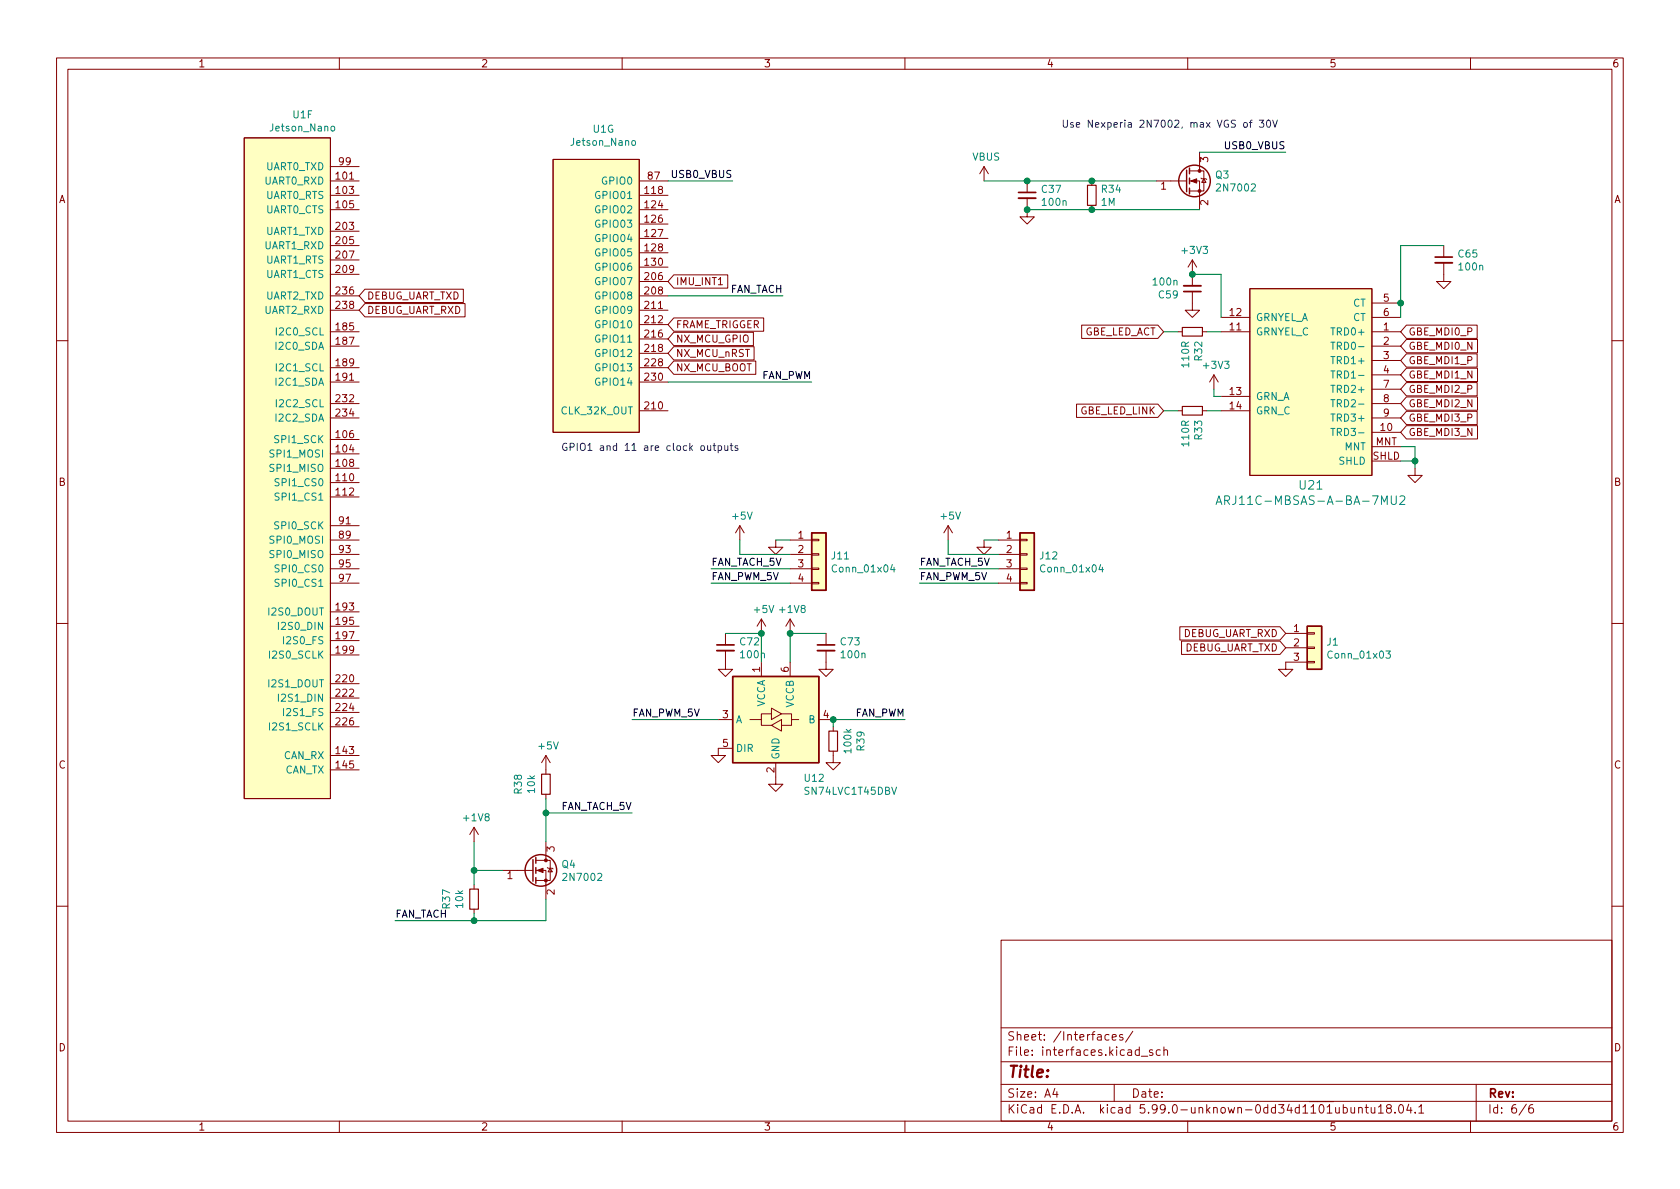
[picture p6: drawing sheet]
<svg xmlns="http://www.w3.org/2000/svg" width="297mm" height="210mm" viewBox="0 0 297 210" stroke-linecap="round" stroke-linejoin="round" font-family="sans-serif">
<g fill="none" stroke="#840000" stroke-width=".18">
<path d="M10 10.2h277v190.1h-277zM12 12.2h273v186.1h-273zM60 10.2v2M110 10.2v2M160 10.2v2M210 10.2v2M260 10.2v2M43.2 24.4h15.2v116.8h-15.2zM58.4 32h5.1M58.4 34.5h5.1M58.4 37.1h5.1M58.4 29.5h5.1"/>
<path d="M97.8 28.2h15.2v48.2h-15.2zM113 32h5.1M113 34.5h5.1M113 37.1h5.1M113 39.6h5.1M174 29.5l-.8 1.2M174 29.5v2.5M174 29.5l.8 1.2M181.6 35v3.3h1.3l-1.3 1.3-1.3-1.3h1.3M181.6 32v2M193 32v.8M193 36.3v.8"/>
<path d="M204.5 32h5.3M210.3 32h1.8v5.1M210.3 30.2h2.6v3.6h-2.6M212.1 26.9v3.3M212.3 31.5l.2 .1h.7l.2 .1M212.9 31.6l.3 .7h-.7zM58.4 58.7h5.1M58.4 40.9h5.1M58.4 43.4h5.1M58.4 46h5.1M58.4 48.5h5.1M58.4 52.3h5.1"/>
<path d="M58.4 54.9h5.1M64.5 53.7h17.7v2.3h-17.7l-1-1.1zM64.5 51.1h17.4v2.4h-17.4l-1-1.2zM113 52.3h5.1M113 54.9h5.1M113 42.2h5.1M113 44.7h5.1M113 47.2h5.1M113 49.8h5.1M113 57.4h5.1M113 59.9h5.1M119.1 58.8h14.1v2.3h-14.1l-1-1.2z"/>
<path d="M119.1 48.6h9.6v2.4h-9.6l-1-1.2zM119.1 56.2h15.9v2.4h-15.9l-1-1.2zM191.2 57.5h13.5l1 1.2-1 1.1h-13.5zM208.3 58.7h.7M210.8 51.6v3.3h1.3l-1.3 1.2-1.3-1.2h1.3M210.8 46l-.7 1.2M210.8 46v4.5M210.8 46l.8 1.2M212.6 58.7h.8M215.9 58.7h5.1M215.9 56.1h5.1M221 51h21.6v33.1h-21.6z"/>
<path d="M242.6 58.7h5M242.6 56.1h5M242.6 53.6h5M248.7 57.5h12.5v2.3h-12.5l-1.1-1.1zM255.3 46.5v3.3h1.2l-1.2 1.2-1.3-1.2h1.3M255.3 43.4v2.1M10 60.2h2M58.4 77.7h5.1M58.4 61.2h5.1M58.4 65h5.1M58.4 67.6h5.1M58.4 71.4h5.1"/>
<path d="M58.4 73.9h5.1M113 65h5.1M113 67.6h5.1M113 72.6h5.1M113 62.5h5.1M119.1 63.8h14.5v2.4h-14.5l-1-1.2zM119.1 61.3h14.2v2.4h-14.2l-1-1.2zM190.3 71.5h14.4l1 1.1-1 1.2h-14.4zM208.3 72.6h.7M212.6 72.6h.8M214.6 66.3l-.7 1.3M214.6 66.3v2.5"/>
<path d="M214.6 66.3l.8 1.3M215.9 70.1h5.1M215.9 72.6h5.1M242.6 61.2h5M242.6 71.4h5M242.6 73.9h5M242.6 76.4h5M242.6 63.7h5M242.6 66.3h5M242.6 68.8h5M242.6 79h5M248.7 70.2h12.5v2.3h-12.5l-1.1-1.1z"/>
<path d="M248.7 67.7h12.5v2.3h-12.5l-1.1-1.2zM248.7 72.7h12.5v2.4h-12.5l-1.1-1.2zM248.7 75.3h12.5v2.3h-12.5l-1.1-1.2zM248.7 60h12.5v2.4h-12.5l-1.1-1.2zM248.7 62.6h12.5v2.3h-12.5l-1.1-1.2zM248.7 65.1h12.5v2.4h-12.5l-1.1-1.2zM285 60.2h2M58.4 80.3h5.1M58.4 82.8h5.1M58.4 85.3h5.1M58.4 87.9h5.1M58.4 95.5h5.1"/>
<path d="M58.4 93h5.1M58.4 98h5.1M130.8 93l-.8 1.2M130.8 93v2.5M130.8 93l.8 1.2M137.2 95.5v1.3h1.2l-1.2 1.2-1.3-1.2h1.3M139.7 95.5h3.8M139.7 98h3.8M143.5 95.4h1.3v.2h-1.3zM143.5 97.9h1.3v.3h-1.3zM167.6 93l-.7 1.2M167.6 93v2.5"/>
<path d="M167.6 93l.8 1.2M174 95.5v1.3h1.3l-1.3 1.2-1.3-1.2h1.3M176.5 95.5h3.8M176.5 98h3.8M180.3 95.4h1.3v.2h-1.3zM180.3 97.9h1.3v.3h-1.3zM242.6 81.5h5M250.2 82.8v1.3h1.3l-1.3 1.2-1.3-1.2h1.3M10 110.2h2M58.4 108.2h5.1M58.4 110.7h5.1M58.4 113.3h5.1"/>
<path d="M58.4 115.8h5.1M58.4 100.6h5.1M58.4 103.1h5.1M128.3 115.1v3.3h1.2l-1.2 1.2-1.3-1.2h1.3M128.3 112v2M134.6 109.5l-.7 1.2M134.6 109.5v2.5M134.6 117.1v2.5M134.6 109.5l.8 1.2M139.7 109.5l-.8 1.2M139.7 109.5v2.5M139.7 117.1v2.5"/>
<path d="M139.7 109.5l.8 1.2M139.7 100.6h3.8M139.7 103.1h3.8M143.5 103h1.3v.2h-1.3zM143.5 100.5h1.3v.2h-1.3zM146 115.1v3.3h1.3l-1.3 1.2-1.2-1.2h1.2M146 112v2M176.5 100.6h3.8M176.5 103.1h3.8M180.3 103h1.3v.2h-1.3zM180.3 100.5h1.3v.2h-1.3zM208.6 110.8h17.7l1 1.2-1 1.2h-17.7z"/>
<path d="M208.9 113.4h17.4l1 1.1-1 1.2h-17.4zM227.3 112h3.8M227.3 114.5h3.8M231.1 117h1.3v.2h-1.3zM231.1 111.9h1.3v.2h-1.3zM231.1 114.4h1.3v.3h-1.3zM231.1 117.1h-3.8v1.3h1.3l-1.3 1.2-1.2-1.2h1.2M285 110.2h2M58.4 133.6h5.1M58.4 136.1h5.1M58.4 120.9h5.1M58.4 123.4h5.1"/>
<path d="M58.4 126h5.1M58.4 128.5h5.1M96.5 133.6l-.7 1.3M96.5 133.6v3.3M96.5 133.6l.8 1.3M127 127.2h2.5M129.5 132.3h-2.5v1.3h1.3l-1.3 1.3-1.3-1.3h1.3M132.6 127.2h2v1.1h1.8M136.4 126.2h-1.8v1M136.4 125.2l1.8 1-1.8 1zM136.4 128.3l1.8-1.1v2.1zM137.2 134.9v3.8h1.2l-1.2 1.2-1.3-1.2h1.3"/>
<path d="M138.2 126.2h1.8v1h1.2M140 127.2v1.1h-1.8M144.8 127.2h2.5M147.3 132.8v2.1h1.3l-1.3 1.2-1.3-1.2h1.3M147.3 128.5v.8M83.8 146.3l-.7 1.3M83.8 146.3v2.5M83.8 156.5v.7M83.8 146.3l.8 1.3M88.9 153.9h5.3M94.7 153.9h1.8v5.1M94.7 152.1h2.6v3.6h-2.6"/>
<path d="M96.5 140.5v.7M96.5 148.8v3.3M96.8 153.4l.1 .1h.8l.1 .2M97.3 153.5l.4 .7h-.8zM10 160.2h2M83.8 160.8v.7M177 166.3h108v32h-108zM285 160.2h2M60 198.3v2M110 198.3v2M160 198.3v2M177 194.8h108"/>
<path d="M177 191.8h108M177 187.8h108M177 181.8h108M186.5 192.5l-.4 1h1M186.9 193v1M196.1 183l-.5-.1-.2 .3v.4l.1 .3h.6M196.6 183.4l.8-.1-.1-.3-.4-.1-.3 .2 .1 .8h.6M197 191.8v3M198.5 183l-.4-.1-.2 .2 .1 .3 .5 .1v.4h-.6M200.3 182.4l-1.3 1.9M201.8 186.8h1.1M203.8 185.7l-.4-.1-.2 .2 .1 .3 .5 .1v.4h-.6"/>
<path d="M205.1 185.7l-.4-.1-.3 .3v.4l.2 .3h.5M205.8 185.8l.2-.2 .4 .1v.9M205.8 185.1v1.5M210 198.3v2M237.5 195.9l.4-.1 .3 .3v.4l-.1 .3h-.6M238.9 195.8v1h.4l.2-.1M239.5 195.8v1M240.2 196l.2-.2 .4 .1 .1 .9M240.2 195.8v1M241.4 195.8h.5M241.6 195.3v1.3l.3 .2M242.4 195.8l.1 1h.4l.2-.1"/>
<path d="M243.1 195.8v1M243.7 195.8l.4-.5v1.5M243.7 196.8h.9M245.4 196l-.3-.3 .1-.2 .2-.2 .5 .1 .1 .2-.1 .2-.6 .2-.2 .3 .1 .4 .2 .1h.3l.3-.3-.1-.4-.2-.1M246.6 196.7v.1M247.5 195.4l.1-.1a.81 .81 0 0 1 .6 .7 .81 .81 0 0 1-.3 .8h-.1a.81 .81 0 0 1-.6-.6 .81 .81 0 0 1 .3-.8zM249.1 195.3l-.4 1h.9M249.4 195.8v1M250.2 196.7v.1M250.9 195.8l.4-.5v1.5M250.9 196.8h.8M260 198.3v2"/>
<path d="M261 191.8v6.5M269.9 195.3l-1.3 1.9M271 195.3a.6 .6 0 0 0-.7 .7v.5l.1 .3h.5l.2-.1 .1-.5-.2-.2-.4-.1-.3 .3"/>
</g>
<path d="M180.1 35h3M209.3 50.5h3M253.7 46.5h3.1M126.7 115.1h3.1M144.5 115.1h3.1" fill="none" stroke="#840000" stroke-width=".33"/>
<path d="M180.1 34h3M209.3 51.6h3M253.7 45.5h3.1M126.7 114h3.1M144.5 114h3.1" fill="none" stroke="#840000" stroke-width=".3"/>
<path d="M192.3 32.8h1.5v3.5h-1.5zM209 57.9h3.6v1.5h-3.6zM209 71.9h3.6v1.5h-3.6zM95.8 136.9h1.5v3.6h-1.5zM146.6 129.3h1.5v3.5h-1.5zM83.1 157.2h1.5v3.6h-1.5z" fill="none" stroke="#840000" stroke-width=".2"/>
<g fill="none" stroke="#840000" stroke-width=".25">
<path d="M209.8 30.1v3.8M210.3 29.7v1M210.3 31.5v1M210.3 33.3v1M143.5 94.2h2.5v10.2h-2.5zM180.3 94.2h2.6v10.2h-2.6zM129.5 119.6h15.3v15.3h-15.3zM231.1 110.7h2.6v7.7h-2.6zM94.2 152v3.8M94.7 151.6v1M94.7 153.4v1M94.7 155.2v1"/>
<circle cx="211.2" cy="32" r="2.79"/>
<circle cx="95.6" cy="153.9" r="2.79"/>
</g>
<g fill="#840000" stroke="#840000" stroke-width=".18">
<path d="M95 153.9l1-.4v.8z"/>
<path d="M210.6 32l1-.4v.8z"/>
<circle cx="96.5" cy="155.7" r=".25"/>
<circle cx="96.5" cy="152.1" r=".25"/>
<circle cx="212.1" cy="33.8" r=".25"/>
<circle cx="212.1" cy="30.2" r=".25"/>
</g>
<g fill="#ffffc2" stroke="#ffffc2" stroke-width=".18">
<path d="M43.2 24.4h15.2v116.8h-15.2z"/>
<path d="M180.3 94.2h2.6v10.2h-2.6z"/>
<path d="M143.5 94.2h2.5v10.2h-2.5z"/>
<path d="M129.5 119.6h15.3v15.3h-15.3z"/>
<path d="M221 51h21.6v33.1h-21.6z"/>
<path d="M97.8 28.2h15.2v48.2h-15.2z"/>
<path d="M231.1 110.7h2.6v7.7h-2.6z"/>
</g>
<g fill="none" stroke="#008484" stroke-width=".18">
<path d="M58.6 22.4l.2-.1 .3 .1 .1 .5-.1 .2-.3 .1-.2-.2zM111.8 25l.1-.1 .4 .1 .1 .5-.2 .1-.3 .1-.1-.1zM235.3 75.8h.7M235.3 60.5h.7M235.3 65.6h.7M235.3 70.7h.7M235.7 60.5v1.3M235.7 65.6v1.3M235.7 70.7v1.2M235.7 75.8v1.2M157.8 99.8l-.3 .9h.8M194.6 99.8l-.3 .9h.8"/>
<path d="M215 89.2l.5-1.5 .5 1.5M215.2 88.8h.7M216.5 88.5l.8-.1 .1-.2-.1-.4-.2-.1h-.6v1.5M246 87.7v1.2l.3 .3 .4-.1 .2-.2v-1.2M247.5 87.8l.6-.1 .2 .1 .1 .3-.9 1.1h.9M49.2 110v1.3M158.1 100.3v.9M194.9 100.3v.9M245 115.1h.8l-.4 .5 .4 .1v.6l-.2 .1-.6-.1M49.2 122.7v1.3"/>
</g>
<path d="M188 21.2v1.1l.2 .2h.3l.2-.2v-1.1M189.8 21.7h-.3l-.2 .1v.2l.5 .1v.3h-.5M190.3 22.1l.6-.1-.1-.3h-.3l-.2 .1 .1 .6h.4M193.1 21.2v1.3l-.7-1.3v1.3M225 21.2l.4 1.3 .5-1.3M100.2 78.4a.59 .59 0 0 0-.7 .6 .59 .59 0 0 0 .7 .6l.1-.5h-.3M100.8 79.1l.6-.1 .1-.2v-.3l-.7-.1v1.3M102.1 78.4v1.3M102.7 78.6l.2-.2a.43 .43 0 0 1 .6 .4v.4a.42 .42 0 0 1-.5 .5 .42 .42 0 0 1-.4-.5zM130.4 78.9l-.3-.1-.2 .2 .1 .2 .4 .1v.3h-.5" fill="none" stroke="#0000c2" stroke-width=".18"/>
<g fill="none" stroke="#008400" stroke-width=".18">
<path d="M118.1 32h11.4M174 32h30.5M181.6 37.1h30.5M212.1 26.9h15.2M118.1 52.3h20.3M205.7 58.7h2.6M210.8 48.5h5.1v7.6M213.4 58.7h2.5M255.3 43.4h-7.7v12.7M118.1 67.6h25.4M205.7 72.6h2.6M213.4 72.6h2.5"/>
<path d="M214.6 68.8v1.3h1.3M247.6 79h2.6v3.8M130.8 95.5v2.5h8.9M137.2 95.5h2.5M167.6 95.5v2.5h8.9M174 95.5h2.5M247.6 81.5h2.6M125.7 103.1h14M125.7 100.6h14M128.3 112h6.3v5.1M146 112h-6.3v5.1M162.6 103.1h13.9"/>
<path d="M162.6 100.6h13.9M111.8 127.2h15.2M160 127.2h-12.7v1.3M83.8 148.8v7.7M83.8 153.9h5.1M96.5 159v3.8h-26.7M96.5 141.2v7.6M96.5 143.8h15.3M83.8 161.5v1.3"/>
</g>
<g fill="#008400" stroke="#008400" stroke-width=".18">
<circle cx="250.2" cy="81.5" r=".51"/>
<circle cx="247.7" cy="53.6" r=".51"/>
<circle cx="83.8" cy="153.9" r=".51"/>
<circle cx="83.8" cy="162.8" r=".51"/>
<circle cx="96.5" cy="143.8" r=".51"/>
<circle cx="147.3" cy="127.2" r=".51"/>
<circle cx="181.6" cy="32" r=".51"/>
<circle cx="181.6" cy="37.1" r=".51"/>
<circle cx="193" cy="32" r=".51"/>
<circle cx="193" cy="37.1" r=".51"/>
<circle cx="210.8" cy="48.5" r=".51"/>
<circle cx="134.6" cy="112" r=".51"/>
<circle cx="139.7" cy="112" r=".51"/>
</g>
<text font-size="2.8" fill="#840000" x="178" y="190.6">Title:</text>
<g font-size="2.1" fill="#008484">
<text x="217.3" y="89.3">ARJ11C-MBSAS-A-BA-7MU2</text>
<text x="229.8" y="86.6">U21</text>
</g>
<g font-size="2.1" fill="#840000">
<text x="178" y="184">Sheet: /Interfaces/</text>
<text x="178" y="186.7">File: interfaces.kicad_sch</text>
<text x="178" y="196.9">KiCad E.D.A. kicad 5.99.0-unknown-0dd34d1101ubuntu18.04.1</text>
<text x="178" y="194.1">Size: A4</text>
<text x="200" y="194.1">Date:</text>
<text x="263" y="194.1">Rev:</text>
<text x="263" y="196.9">Id: 6/6</text>
</g>
<g font-size="1.8" fill="#840000">
<text x="35" y="11.9">1</text>
<text x="85" y="11.9">2</text>
<text x="135" y="11.9">3</text>
<text x="185" y="11.9">4</text>
<text x="235" y="11.9">5</text>
<text x="285" y="11.9">6</text>
<text x="60" y="29.2">99</text>
<text x="213.6" y="28.7" transform="rotate(-90 213.6 28.7)">3</text>
<text x="10.3" y="35.9">A</text>
<text x="59.5" y="31.7">101</text>
<text x="59.5" y="34.3">103</text>
<text x="114.1" y="34.3">118</text>
<text x="114.6" y="31.7">87</text>
<text x="205.2" y="33.5">1</text>
<text x="285.3" y="35.9">A</text>
<text x="59.5" y="36.8">105</text>
<text x="59.5" y="40.6">203</text>
<text x="114.1" y="36.8">124</text>
<text x="114.1" y="39.4">126</text>
<text x="114.1" y="41.9">127</text>
<text x="213.6" y="36.3" transform="rotate(-90 213.6 36.3)">2</text>
<text x="59.5" y="43.2">205</text>
<text x="59.5" y="45.7">207</text>
<text x="114.1" y="44.4">128</text>
<text x="114.1" y="47">130</text>
<text x="59.5" y="48.3">209</text>
<text x="59.5" y="52.1">236</text>
<text x="64.8" y="53">DEBUG_UART_TXD</text>
<text x="114.1" y="49.5">206</text>
<text x="114.1" y="52.1">208</text>
<text x="119.4" y="50.4">IMU_INT1</text>
<text x="244.6" y="53.3">5</text>
<text x="59.5" y="58.4">185</text>
<text x="59.5" y="54.6">238</text>
<text x="64.8" y="55.5">DEBUG_UART_RXD</text>
<text x="114.1" y="54.6">211</text>
<text x="114.1" y="57.1">212</text>
<text x="114.1" y="59.7">216</text>
<text x="119.4" y="58">FRAME_TRIGGER</text>
<text x="191.4" y="59.3">GBE_LED_ACT</text>
<text x="217.5" y="58.4">11</text>
<text x="217.5" y="55.9">12</text>
<text x="244.6" y="58.4">1</text>
<text x="244.6" y="55.9">6</text>
<text x="249" y="59.3">GBE_MDI0_P</text>
<text x="59.5" y="61">187</text>
<text x="59.5" y="64.8">189</text>
<text x="114.1" y="62.2">218</text>
<text x="114.1" y="64.8">228</text>
<text x="119.4" y="60.6">NX_MCU_GPIO</text>
<text x="119.4" y="65.7">NX_MCU_BOOT</text>
<text x="119.4" y="63.1">NX_MCU_nRST</text>
<text x="244.6" y="61">2</text>
<text x="244.6" y="63.5">3</text>
<text x="249" y="61.8">GBE_MDI0_N</text>
<text x="249" y="64.4">GBE_MDI1_P</text>
<text x="59.5" y="67.3">191</text>
<text x="59.5" y="71.1">232</text>
<text x="114.1" y="67.3">230</text>
<text x="217.5" y="69.8">13</text>
<text x="244.6" y="66">4</text>
<text x="244.6" y="68.6">7</text>
<text x="244.6" y="71.1">8</text>
<text x="249" y="69.5">GBE_MDI2_P</text>
<text x="249" y="66.9">GBE_MDI1_N</text>
<text x="59.5" y="77.5">106</text>
<text x="59.5" y="73.7">234</text>
<text x="114.1" y="72.4">210</text>
<text x="190.9" y="73.3">GBE_LED_LINK</text>
<text x="217.5" y="72.4">14</text>
<text x="244.1" y="76.2">10</text>
<text x="244.6" y="73.7">9</text>
<text x="249" y="72">GBE_MDI2_N</text>
<text x="249" y="74.5">GBE_MDI3_P</text>
<text x="249" y="77.1">GBE_MDI3_N</text>
<text x="59.5" y="80">104</text>
<text x="59.5" y="82.5">108</text>
<text x="242.7" y="81.3">SHLD</text>
<text x="243.2" y="78.7">MNT</text>
<text x="10.3" y="85.9">B</text>
<text x="59.5" y="85.1">110</text>
<text x="59.5" y="87.6">112</text>
<text x="285.3" y="85.9">B</text>
<text x="60" y="95.2">89</text>
<text x="60" y="92.7">91</text>
<text x="141.1" y="95.2">1</text>
<text x="177.9" y="95.2">1</text>
<text x="60" y="97.8">93</text>
<text x="60" y="100.3">95</text>
<text x="141.1" y="97.8">2</text>
<text x="141.1" y="100.3">3</text>
<text x="177.9" y="97.8">2</text>
<text x="177.9" y="100.3">3</text>
<text x="59.5" y="107.9">193</text>
<text x="60" y="102.9">97</text>
<text x="141.1" y="102.9">4</text>
<text x="177.9" y="102.9">4</text>
<text x="59.5" y="110.5">195</text>
<text x="59.5" y="113">197</text>
<text x="209" y="112.6">DEBUG_UART_RXD</text>
<text x="228.7" y="111.8">1</text>
<text x="59.5" y="115.6">199</text>
<text x="134.4" y="118.9" transform="rotate(-90 134.4 118.9)">1</text>
<text x="139.4" y="118.9" transform="rotate(-90 139.4 118.9)">6</text>
<text x="209.2" y="115.2">DEBUG_UART_TXD</text>
<text x="228.7" y="114.3">2</text>
<text x="228.7" y="116.8">3</text>
<text x="59.5" y="120.6">220</text>
<text x="59.5" y="123.2">222</text>
<text x="59.5" y="125.7">224</text>
<text x="59.5" y="128.3">226</text>
<text x="127.8" y="127">3</text>
<text x="145.6" y="127">4</text>
<text x="10.3" y="135.9">C</text>
<text x="59.5" y="133.3">143</text>
<text x="59.5" y="135.9">145</text>
<text x="127.8" y="132.1">5</text>
<text x="136.9" y="136.6" transform="rotate(-90 136.9 136.6)">2</text>
<text x="285.3" y="135.9">C</text>
<text x="89.7" y="155.4">1</text>
<text x="98" y="150.6" transform="rotate(-90 98 150.6)">3</text>
<text x="98" y="158.2" transform="rotate(-90 98 158.2)">2</text>
<text x="10.3" y="185.9">D</text>
<text x="285.3" y="185.9">D</text>
<text x="35" y="199.9">1</text>
<text x="85" y="199.9">2</text>
<text x="135" y="199.9">3</text>
<text x="185" y="199.9">4</text>
<text x="235" y="199.9">5</text>
<text x="285" y="199.9">6</text>
</g>
<g font-size="1.8" fill="#008484">
<text x="47.9" y="23.2">Jetson_Nano</text>
<text x="51.8" y="20.9">U1F</text>
<text x="104.9" y="23.5">U1G</text>
<text x="101.1" y="25.8">Jetson_Nano</text>
<text x="171.9" y="28.4">VBUS</text>
<text x="46.8" y="32.6">UART0_RXD</text>
<text x="47" y="35.2">UART0_RTS</text>
<text x="47" y="30.1">UART0_TXD</text>
<text x="105.6" y="35.2">GPIO01</text>
<text x="106.6" y="32.6">GPIO0</text>
<text x="184.2" y="34.1">C37</text>
<text x="194.8" y="34.1">R34</text>
<text x="214.9" y="31.6">Q3</text>
<text x="215.4" y="33.8">2N7002</text>
<text x="47" y="37.7">UART0_CTS</text>
<text x="47" y="41.5">UART1_TXD</text>
<text x="105.6" y="37.7">GPIO02</text>
<text x="105.6" y="40.3">GPIO03</text>
<text x="184.4" y="36.4">100n</text>
<text x="194.7" y="36.4">1M</text>
<text x="46.8" y="44.1">UART1_RXD</text>
<text x="47" y="46.6">UART1_RTS</text>
<text x="105.6" y="42.8">GPIO04</text>
<text x="105.6" y="45.3">GPIO05</text>
<text x="105.6" y="47.9">GPIO06</text>
<text x="209.1" y="44.9">+3V3</text>
<text x="257.9" y="45.5">C65</text>
<text x="258.1" y="47.8">100n</text>
<text x="47" y="49.1">UART1_CTS</text>
<text x="47" y="53">UART2_TXD</text>
<text x="105.6" y="50.4">GPIO07</text>
<text x="105.6" y="53">GPIO08</text>
<text x="204" y="50.5">100n</text>
<text x="204.9" y="52.8">C59</text>
<text x="46.8" y="55.5">UART2_RXD</text>
<text x="49.1" y="59.3">I2C0_SCL</text>
<text x="105.6" y="55.5">GPIO09</text>
<text x="105.6" y="58">GPIO10</text>
<text x="222" y="59.3">GRNYEL_C</text>
<text x="222" y="56.8">GRNYEL_A</text>
<text x="235.9" y="59.3">TRD0+</text>
<text x="239.2" y="54.2">CT</text>
<text x="239.2" y="56.8">CT</text>
<text x="49" y="61.8">I2C0_SDA</text>
<text x="49.1" y="65.7">I2C1_SCL</text>
<text x="105.6" y="60.6">GPIO11</text>
<text x="105.6" y="63.1">GPIO12</text>
<text x="105.6" y="65.7">GPIO13</text>
<text x="210.2" y="64.8" transform="rotate(-90 210.2 64.8)">110R</text>
<text x="212.6" y="63.7" transform="rotate(-90 212.6 63.7)">R32</text>
<text x="212.9" y="65.2">+3V3</text>
<text x="235.9" y="64.4">TRD1+</text>
<text x="236.3" y="61.8">TRD0-</text>
<text x="49" y="68.2">I2C1_SDA</text>
<text x="105.6" y="68.2">GPIO14</text>
<text x="222" y="70.7">GRN_A</text>
<text x="235.9" y="69.5">TRD2+</text>
<text x="236.3" y="66.9">TRD1-</text>
<text x="49" y="74.5">I2C2_SDA</text>
<text x="49.1" y="72">I2C2_SCL</text>
<text x="99.4" y="73.3">CLK_32K_OUT</text>
<text x="212.6" y="77.7" transform="rotate(-90 212.6 77.7)">R33</text>
<text x="222" y="73.3">GRN_C</text>
<text x="235.9" y="74.5">TRD3+</text>
<text x="236.3" y="77.1">TRD3-</text>
<text x="236.3" y="72">TRD2-</text>
<text x="48.1" y="80.9">SPI1_MOSI</text>
<text x="48.1" y="83.4">SPI1_MISO</text>
<text x="48.9" y="78.4">SPI1_SCK</text>
<text x="210.2" y="78.8" transform="rotate(-90 210.2 78.8)">110R</text>
<text x="236.7" y="82.2">SHLD</text>
<text x="237.7" y="79.6">MNT</text>
<text x="49.1" y="86">SPI1_CS0</text>
<text x="49.1" y="88.5">SPI1_CS1</text>
<text x="48.9" y="93.6">SPI0_SCK</text>
<text x="129.6" y="91.9">+5V</text>
<text x="166.4" y="91.9">+5V</text>
<text x="48.1" y="96.1">SPI0_MOSI</text>
<text x="48.1" y="98.7">SPI0_MISO</text>
<text x="49.1" y="101.2">SPI0_CS0</text>
<text x="147.1" y="98.9">J11</text>
<text x="147.5" y="101.2">Conn_01x04</text>
<text x="183.9" y="98.9">J12</text>
<text x="184.3" y="101.2">Conn_01x04</text>
<text x="49.1" y="103.8">SPI0_CS1</text>
<text x="47.8" y="108.8">I2S0_DOUT</text>
<text x="49.7" y="111.4">I2S0_DIN</text>
<text x="50.5" y="113.9">I2S0_FS</text>
<text x="133.4" y="108.4">+5V</text>
<text x="138" y="108.4">+1V8</text>
<text x="48" y="116.5">I2S0_SCLK</text>
<text x="130.9" y="114.1">C72</text>
<text x="131.1" y="116.4">100n</text>
<text x="148.7" y="114.1">C73</text>
<text x="148.8" y="116.4">100n</text>
<text x="234.6" y="114.2">J1</text>
<text x="235.1" y="116.5">Conn_01x03</text>
<text x="47.8" y="121.5">I2S1_DOUT</text>
<text x="49.7" y="124.1">I2S1_DIN</text>
<text x="135.3" y="125.1" transform="rotate(-90 135.3 125.1)">VCCA</text>
<text x="140.3" y="125.1" transform="rotate(-90 140.3 125.1)">VCCB</text>
<text x="48" y="129.2">I2S1_SCLK</text>
<text x="50.5" y="126.6">I2S1_FS</text>
<text x="130" y="127.9">A</text>
<text x="143" y="127.9">B</text>
<text x="50.1" y="134.2">CAN_RX</text>
<text x="50.3" y="136.8">CAN_TX</text>
<text x="95.3" y="132.5">+5V</text>
<text x="130" y="133">DIR</text>
<text x="137.8" y="134.4" transform="rotate(-90 137.8 134.4)">GND</text>
<text x="150.5" y="133" transform="rotate(-90 150.5 133)">100k</text>
<text x="152.8" y="132.7" transform="rotate(-90 152.8 132.7)">R39</text>
<text x="92.3" y="140.3" transform="rotate(-90 92.3 140.3)">R38</text>
<text x="94.6" y="140.2" transform="rotate(-90 94.6 140.2)">10k</text>
<text x="142.3" y="138.2">U12</text>
<text x="142.5" y="140.5">SN74LVC1T45DBV</text>
<text x="82.1" y="145.2">+1V8</text>
<text x="99.4" y="153.5">Q4</text>
<text x="99.9" y="155.8">2N7002</text>
<text x="79.6" y="160.6" transform="rotate(-90 79.6 160.6)">R37</text>
<text x="81.9" y="160.5" transform="rotate(-90 81.9 160.5)">10k</text>
</g>
<g font-size="1.8" fill="#0000c2">
<text x="193.6" y="22.6">Use Nexperia 2N7002, max VGS of 30V</text>
<text x="104.2" y="79.7">GPIO1 and 11 are clock outputs</text>
</g>
<g font-size="1.8">
<text x="216.7" y="26.4">USB0_VBUS</text>
<text x="118.9" y="31.5">USB0_VBUS</text>
<text x="128.9" y="51.8">FAN_TACH</text>
<text x="134.6" y="67">FAN_PWM</text>
<text x="125.7" y="100">FAN_TACH_5V</text>
<text x="162.6" y="100">FAN_TACH_5V</text>
<text x="125.7" y="102.6">FAN_PWM_5V</text>
<text x="162.6" y="102.6">FAN_PWM_5V</text>
<text x="111.8" y="126.7">FAN_PWM_5V</text>
<text x="151.1" y="126.7">FAN_PWM</text>
<text x="99.1" y="143.2">FAN_TACH_5V</text>
<text x="69.8" y="162.3">FAN_TACH</text>
</g>
</svg>
